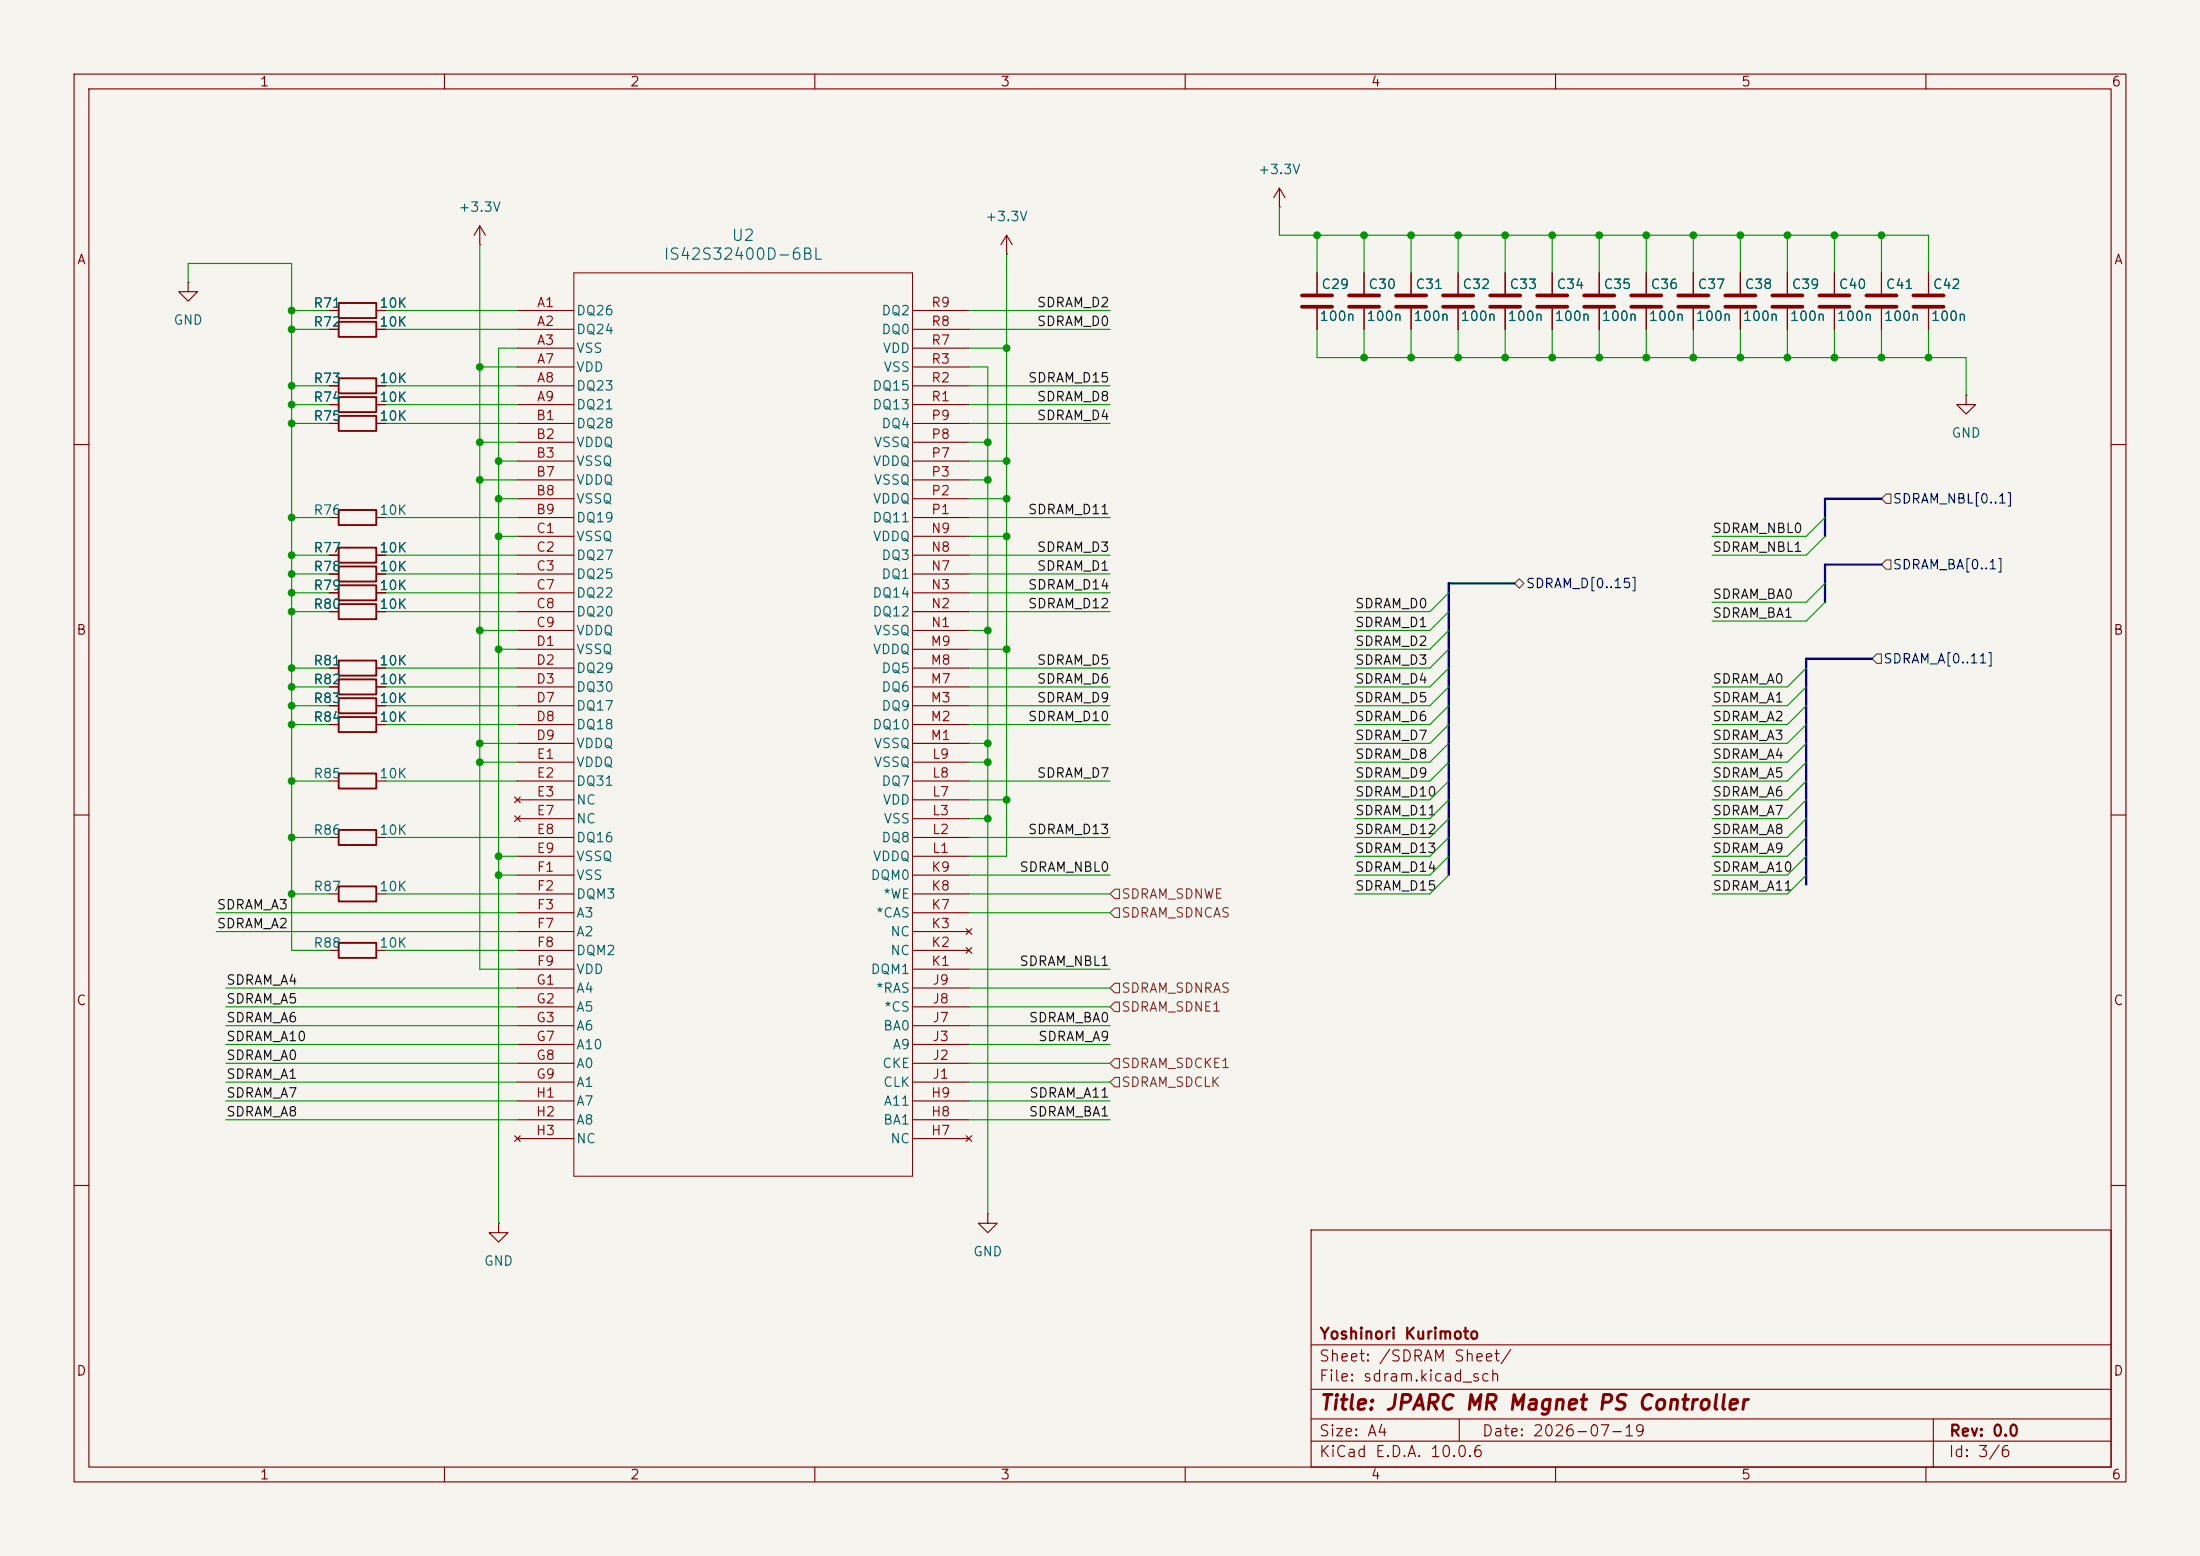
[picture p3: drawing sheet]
<svg xmlns="http://www.w3.org/2000/svg" width="297mm" height="210mm" viewBox="0 0 297 210" stroke-linecap="round" stroke-linejoin="round" font-family="sans-serif">
<path d="M0 0h297v210h-297z" fill="#f5f4ef" stroke="#f5f4ef" stroke-width=".14"/>
<g fill="none" stroke="#840000" stroke-width=".15">
<path d="M10 10h277v190h-277zM12 12h273v186h-273zM60 10v2M110 10v2M160 10v2M210 10v2M260 10v2M25.4 38.1v1.3h1.3l-1.3 1.2-1.3-1.2h1.3M25.4 38.1h.1M64.8 33h.1M64.8 30.5l-.8 1.3M64.8 30.5l.7 1.3"/>
<path d="M64.8 30.5v2.5M135.9 34.3h.1M135.9 31.8l-.8 1.2M135.9 31.8l.8 1.2M135.9 31.8v2.5M172.7 27.9h.1M172.7 25.4l-.7 1.3M172.7 25.4l.8 1.3M172.7 25.4v2.5M177.8 36.8v2.8M184.1 36.8v2.8M190.5 36.8v2.8"/>
<path d="M196.8 36.8v2.8M203.2 36.8v2.8M209.5 36.8v2.8M215.9 36.8v2.8M222.2 36.8v2.8M228.6 36.8v2.8M234.9 36.8v2.8M241.3 36.8v2.8M247.6 36.8v2.8M254 36.8v2.8M260.3 36.8v2.8M44.4 52.1h1.3"/>
<path d="M44.4 54.6h1.3M44.4 57.2h1.3M44.4 41.9h1.3M44.4 44.5h1.3M50.8 52.1h1.3M50.8 54.6h1.3M50.8 57.2h1.3M50.8 41.9h1.3M50.8 44.5h1.3M69.8 52.1h7.7M69.8 54.6h7.7M69.8 57.2h7.7"/>
<path d="M69.8 41.9h7.7M69.8 44.5h7.7M69.8 47h7.7M69.8 49.5h7.7M69.8 59.7h7.7M123.2 52.1h7.6M123.2 54.6h7.6M123.2 57.2h7.6M123.2 41.9h7.6M123.2 44.5h7.6M123.2 47h7.6M123.2 49.5h7.6"/>
<path d="M123.2 59.7h7.6M177.8 41.7v2.8M184.1 41.7v2.8M190.5 41.7v2.8M196.8 41.7v2.8M203.2 41.7v2.8M209.5 41.7v2.8M215.9 41.7v2.8M222.2 41.7v2.8M228.6 41.7v2.8M234.9 41.7v2.8M241.3 41.7v2.8"/>
<path d="M247.6 41.7v2.8M254 41.7v2.8M260.3 41.7v2.8M265.4 53.3v1.3h1.3l-1.3 1.3-1.2-1.3h1.2M265.4 53.3h.1M10 60h2M44.4 74.9h1.3M44.4 69.9h1.3M44.4 77.5h1.3M50.8 74.9h1.3M50.8 69.9h1.3M50.8 77.5h1.3"/>
<path d="M69.8 74.9h7.7M69.8 69.9h7.7M69.8 77.5h7.7M69.8 62.2h7.7M69.8 64.8h7.7M69.8 67.3h7.7M69.8 72.4h7.7M123.2 74.9h7.6M123.2 69.9h7.6M123.2 77.5h7.6M123.2 62.2h7.6M123.2 64.8h7.6"/>
<path d="M123.2 67.3h7.6M123.2 72.4h7.6M285 60h2M44.4 80h1.3M44.4 82.6h1.3M44.4 97.8h1.3M44.4 95.3h1.3M44.4 90.2h1.3M44.4 92.7h1.3M50.8 80h1.3M50.8 82.6h1.3M50.8 97.8h1.3"/>
<path d="M50.8 95.3h1.3M50.8 90.2h1.3M50.8 92.7h1.3M69.8 80h7.7M69.8 82.6h7.7M69.8 97.8h7.7M69.8 95.3h7.7M69.8 90.2h7.7M69.8 92.7h7.7M69.8 85.1h7.7M69.8 87.6h7.7M123.2 80h7.6"/>
<path d="M123.2 82.6h7.6M123.2 97.8h7.6M123.2 95.3h7.6M123.2 90.2h7.6M123.2 92.7h7.6M123.2 85.1h7.6M123.2 87.6h7.6M10 110h2M44.4 105.4h1.3M44.4 113h1.3M50.8 105.4h1.3M50.8 113h1.3"/>
<path d="M69.5 107.6l.7 .7M69.5 110.1l.7 .8M69.8 105.4h7.7M69.8 113h7.7M69.8 100.3h7.7M69.8 102.9h7.7M69.8 108h7.7M69.8 110.5h7.7M69.8 115.6h7.7M69.8 118.1h7.7M70.2 107.6l-.7 .7M70.2 110.1l-.7 .8"/>
<path d="M123.2 105.4h7.6M123.2 113h7.6M123.2 100.3h7.6M123.2 102.9h7.6M123.2 108h7.6M123.2 110.5h7.6M123.2 115.6h7.6M123.2 118.1h7.6M285 110h2M44.4 120.7h1.3M44.4 128.3h1.3M50.8 120.7h1.3"/>
<path d="M50.8 128.3h1.3M69.8 120.7h7.7M69.8 128.3h7.7M69.8 123.2h7.7M69.8 125.7h7.7M69.8 130.8h7.7M69.8 133.4h7.7M69.8 135.9h7.7M69.8 138.4h7.7M123.2 120.7h7.6M123.2 128.3h7.6M123.2 123.2h7.6"/>
<path d="M123.2 125.7h7.6M123.2 130.8h7.6M123.2 133.4h7.6M123.2 135.9h7.6M123.2 138.4h7.6M130.4 127.9l.8 .8M130.4 125.3l.8 .8M131.2 127.9l-.8 .8M131.2 125.3l-.8 .8M69.5 153.3l.7 .8M69.8 141h7.7M69.8 143.5h7.7"/>
<path d="M69.8 146.1h7.7M69.8 148.6h7.7M69.8 151.1h7.7M69.8 153.7h7.7M70.2 153.3l-.7 .8M123.2 141h7.6M123.2 143.5h7.6M123.2 146.1h7.6M123.2 148.6h7.6M123.2 151.1h7.6M123.2 153.7h7.6M130.4 153.3l.8 .8"/>
<path d="M131.2 153.3l-.8 .8M10 160h2M67.3 165.1v1.3h1.3l-1.3 1.2-1.3-1.2h1.3M67.3 165.1h.1M133.3 163.8v1.3h1.3l-1.3 1.3-1.2-1.3h1.2M133.3 163.8h.1M177 166h108v32h-108zM285 160h2M60 198v2M110 198v2M160 198v2M177 194.5h108"/>
<path d="M177 191.5h108M177 187.5h108M177 181.5h108M197 191.5v3M210 198v2M260 198v2M261 191.5v6.5"/>
</g>
<g fill="none" stroke="#840000" stroke-width=".25">
<path d="M45.7 51.1h5.1v2h-5.1zM45.7 53.6h5.1v2h-5.1zM45.7 56.1h5.1v2.1h-5.1zM45.7 43.4h5.1v2.1h-5.1zM45.7 40.9h5.1v2h-5.1zM45.7 73.9h5.1v2h-5.1zM45.7 79h5.1v2h-5.1zM45.7 68.8h5.1v2.1h-5.1zM45.7 76.5h5.1v2h-5.1zM45.7 81.5h5.1v2.1h-5.1zM45.7 96.8h5.1v2h-5.1zM45.7 94.2h5.1v2.1h-5.1z"/>
<path d="M45.7 89.2h5.1v2h-5.1zM45.7 91.7h5.1v2h-5.1zM45.7 119.6h5.1v2.1h-5.1zM45.7 104.4h5.1v2h-5.1zM45.7 112h5.1v2h-5.1zM45.7 127.3h5.1v2h-5.1z"/>
</g>
<g fill="none" stroke="#840000" stroke-width=".51">
<path d="M175.8 39.9h4M182.1 39.9h4.1M188.5 39.9h4M194.8 39.9h4.1M201.2 39.9h4M207.5 39.9h4.1M213.9 39.9h4M220.2 39.9h4.1M226.6 39.9h4M232.9 39.9h4.1M239.3 39.9h4M245.6 39.9h4.1"/>
<path d="M252 39.9h4M258.3 39.9h4.1M175.8 41.4h4M182.1 41.4h4.1M188.5 41.4h4M194.8 41.4h4.1M201.2 41.4h4M207.5 41.4h4.1M213.9 41.4h4M220.2 41.4h4.1M226.6 41.4h4M232.9 41.4h4.1"/>
<path d="M239.3 41.4h4M245.6 41.4h4.1M252 41.4h4M258.3 41.4h4.1"/>
</g>
<path d="M77.5 36.8h45.7v122h-45.7z" fill="none" stroke="#840000" stroke-width=".14"/>
<path d="M204.5 78.7l.6-.6 .6 .6-.6 .7zM254.6 66.7h.7v1.2h-.7l-.6-.6zM254.6 75.6h.7v1.2h-.7l-.6-.6zM253.4 88.3h.6v1.2h-.6l-.7-.6zM150.5 135.3h.6v1.2h-.6l-.6-.6zM150.5 132.7h.6v1.3h-.6l-.6-.6zM150.5 122.6h.6v1.2h-.6l-.6-.6zM150.5 120h.6v1.3h-.6l-.6-.6zM150.5 145.4h.6v1.3h-.6l-.6-.6zM150.5 142.9h.6v1.2h-.6l-.6-.6z" fill="none" stroke="#725600" stroke-width=".15"/>
<path d="M204.5 78.7h-8.9v39.4M254 76.2h-7.6v5.1M254 67.3h-7.6v5.1M252.7 88.9h-8.9v30.5" fill="none" stroke="#000084" stroke-width=".3"/>
<g fill="none" stroke="#009600" stroke-width=".15">
<path d="M25.4 38.1v-2.5h14v92.7h5M64.8 33v97.8h5M135.9 34.3v81.3h-5.1M172.7 27.9v3.9h87.6v5M177.8 31.8v5M184.1 31.8v5M190.5 31.8v5M196.8 31.8v5M203.2 31.8v5M209.5 31.8v5M215.9 31.8v5M222.2 31.8v5"/>
<path d="M228.6 31.8v5M234.9 31.8v5M241.3 31.8v5M247.6 31.8v5M254 31.8v5M39.4 54.6h5M39.4 41.9h5M39.4 52.1h5M39.4 57.2h5M39.4 44.5h5M52.1 54.6h17.7M52.1 41.9h17.7"/>
<path d="M52.1 52.1h17.7M52.1 57.2h17.7M52.1 44.5h17.7M64.8 49.5h5M64.8 59.7h5M69.8 47h-2.5v118.1M130.8 54.6h19.1M130.8 49.5h2.5v114.3M130.8 41.9h19.1M130.8 52.1h19.1M130.8 57.2h19.1M130.8 59.7h2.5"/>
<path d="M130.8 44.5h19.1M130.8 47h5.1M177.8 44.5v3.8h87.6v5M184.1 44.5v3.8M190.5 44.5v3.8M196.8 44.5v3.8M203.2 44.5v3.8M209.5 44.5v3.8M215.9 44.5v3.8M222.2 44.5v3.8M228.6 44.5v3.8M234.9 44.5v3.8"/>
<path d="M241.3 44.5v3.8M247.6 44.5v3.8M254 44.5v3.8M260.3 44.5v3.8M39.4 77.5h5M39.4 74.9h5M39.4 69.9h5M52.1 77.5h17.7M52.1 74.9h17.7M52.1 69.9h17.7M64.8 64.8h5M67.3 72.4h2.5"/>
<path d="M67.3 67.3h2.5M67.3 62.2h2.5M130.8 77.5h19.1M130.8 74.9h19.1M130.8 69.9h19.1M130.8 72.4h5.1M130.8 64.8h2.5M130.8 67.3h5.1M130.8 62.2h5.1M246.4 72.4l-2.6 2.5h-12.7M246.4 69.9l-2.6 2.5h-12.7M246.4 78.7l-2.6 2.6h-12.7"/>
<path d="M39.4 82.6h5M39.4 95.3h5M39.4 80h5M39.4 97.8h5M39.4 92.7h5M39.4 90.2h5M52.1 82.6h17.7M52.1 95.3h17.7M52.1 80h17.7M52.1 97.8h17.7M52.1 92.7h17.7M52.1 90.2h17.7"/>
<path d="M64.8 85.1h5M67.3 87.6h2.5M130.8 87.6h5.1M130.8 82.6h19.1M130.8 95.3h19.1M130.8 80h19.1M130.8 97.8h19.1M130.8 92.7h19.1M130.8 90.2h19.1M130.8 85.1h2.5M195.6 85.1l-2.6 2.5h-10.1M195.6 80l-2.6 2.6h-10.1"/>
<path d="M195.6 92.7l-2.6 2.6h-10.1M195.6 95.3l-2.6 2.5h-10.1M195.6 90.2l-2.6 2.5h-10.1M195.6 87.6l-2.6 2.6h-10.1M195.6 97.8l-2.6 2.5h-10.1M195.6 82.6l-2.6 2.5h-10.1M243.8 92.7l-2.5 2.6h-10.2M243.8 95.3l-2.5 2.5h-10.2M243.8 90.2l-2.5 2.5h-10.2M243.8 97.8l-2.5 2.5h-10.2M246.4 81.3l-2.6 2.5h-12.7M39.4 105.4h5"/>
<path d="M39.4 113h5M52.1 105.4h17.7M52.1 113h17.7M64.8 102.9h5M64.8 100.3h5M67.3 115.6h2.5M67.3 118.1h2.5M130.8 102.9h2.5M130.8 105.4h19.1M130.8 113h19.1M130.8 118.1h19.1M130.8 100.3h2.5"/>
<path d="M130.8 108h5.1M130.8 110.5h2.5M195.6 100.3l-2.6 2.6h-10.1M195.6 102.9l-2.6 2.5h-10.1M195.6 113l-2.6 2.6h-10.1M195.6 110.5l-2.6 2.5h-10.1M195.6 115.6l-2.6 2.5h-10.1M195.6 118.1l-2.6 2.6h-10.1M195.6 105.4l-2.6 2.6h-10.1M195.6 108l-2.6 2.5h-10.1M243.8 100.3l-2.5 2.6h-10.2M243.8 102.9l-2.5 2.5h-10.2"/>
<path d="M243.8 113l-2.5 2.6h-10.2M243.8 110.5l-2.5 2.5h-10.2M243.8 115.6l-2.5 2.5h-10.2M243.8 118.1l-2.5 2.6h-10.2M243.8 105.4l-2.5 2.6h-10.2M243.8 108l-2.5 2.5h-10.2M29.2 125.7h40.6M29.2 123.2h40.6M30.5 138.4h39.3M30.5 135.9h39.3M30.5 133.4h39.3M39.4 120.7h5"/>
<path d="M52.1 120.7h17.7M52.1 128.3h17.7M130.8 138.4h19.1M130.8 135.9h19.1M130.8 130.8h19.1M130.8 120.7h19.1M130.8 133.4h19.1M130.8 123.2h19.1M30.5 146.1h39.3M30.5 148.6h39.3M30.5 143.5h39.3M30.5 151.1h39.3"/>
<path d="M30.5 141h39.3M130.8 146.1h19.1M130.8 148.6h19.1M130.8 143.5h19.1M130.8 151.1h19.1M130.8 141h19.1"/>
</g>
<g fill="#009600" stroke="#009600" stroke-width=".14">
<circle cx="228.6" cy="48.3" r=".46"/>
<circle cx="222.2" cy="48.3" r=".46"/>
<circle cx="254" cy="31.8" r=".46"/>
<circle cx="222.2" cy="31.8" r=".46"/>
<circle cx="228.6" cy="31.8" r=".46"/>
<circle cx="241.3" cy="31.8" r=".46"/>
<circle cx="234.9" cy="31.8" r=".46"/>
<circle cx="241.3" cy="48.3" r=".46"/>
<circle cx="234.9" cy="48.3" r=".46"/>
<circle cx="247.6" cy="31.8" r=".46"/>
<circle cx="203.2" cy="48.3" r=".46"/>
<circle cx="196.8" cy="48.3" r=".46"/>
<circle cx="209.5" cy="31.8" r=".46"/>
<circle cx="215.9" cy="48.3" r=".46"/>
<circle cx="209.5" cy="48.3" r=".46"/>
<circle cx="196.8" cy="31.8" r=".46"/>
<circle cx="203.2" cy="31.8" r=".46"/>
<circle cx="215.9" cy="31.8" r=".46"/>
<circle cx="254" cy="48.3" r=".46"/>
<circle cx="247.6" cy="48.3" r=".46"/>
<circle cx="260.3" cy="48.3" r=".46"/>
<circle cx="184.1" cy="31.8" r=".46"/>
<circle cx="190.5" cy="31.8" r=".46"/>
<circle cx="184.1" cy="48.3" r=".46"/>
<circle cx="190.5" cy="48.3" r=".46"/>
<circle cx="177.8" cy="31.8" r=".46"/>
<circle cx="133.3" cy="100.3" r=".46"/>
<circle cx="133.3" cy="102.9" r=".46"/>
<circle cx="133.3" cy="110.5" r=".46"/>
<circle cx="135.9" cy="108" r=".46"/>
<circle cx="135.9" cy="87.6" r=".46"/>
<circle cx="133.3" cy="85.1" r=".46"/>
<circle cx="39.4" cy="57.2" r=".46"/>
<circle cx="39.4" cy="44.5" r=".46"/>
<circle cx="39.4" cy="41.9" r=".46"/>
<circle cx="39.4" cy="52.1" r=".46"/>
<circle cx="39.4" cy="54.6" r=".46"/>
<circle cx="39.4" cy="90.2" r=".46"/>
<circle cx="39.4" cy="80" r=".46"/>
<circle cx="39.4" cy="82.6" r=".46"/>
<circle cx="64.8" cy="100.3" r=".46"/>
<circle cx="39.4" cy="95.3" r=".46"/>
<circle cx="39.4" cy="92.7" r=".46"/>
<circle cx="67.3" cy="118.1" r=".46"/>
<circle cx="67.3" cy="115.6" r=".46"/>
<circle cx="39.4" cy="97.8" r=".46"/>
<circle cx="64.8" cy="102.9" r=".46"/>
<circle cx="39.4" cy="113" r=".46"/>
<circle cx="39.4" cy="105.4" r=".46"/>
<circle cx="39.4" cy="120.7" r=".46"/>
<circle cx="67.3" cy="67.3" r=".46"/>
<circle cx="133.3" cy="64.8" r=".46"/>
<circle cx="64.8" cy="64.8" r=".46"/>
<circle cx="67.3" cy="62.2" r=".46"/>
<circle cx="64.8" cy="49.5" r=".46"/>
<circle cx="64.8" cy="59.7" r=".46"/>
<circle cx="133.3" cy="59.7" r=".46"/>
<circle cx="135.9" cy="62.2" r=".46"/>
<circle cx="135.9" cy="67.3" r=".46"/>
<circle cx="135.9" cy="72.4" r=".46"/>
<circle cx="135.9" cy="47" r=".46"/>
<circle cx="67.3" cy="72.4" r=".46"/>
<circle cx="64.8" cy="85.1" r=".46"/>
<circle cx="39.4" cy="77.5" r=".46"/>
<circle cx="67.3" cy="87.6" r=".46"/>
<circle cx="39.4" cy="74.9" r=".46"/>
<circle cx="39.4" cy="69.9" r=".46"/>
</g>
<text font-size="2" fill="#840000" x="178" y="190.8">Title: JPARC MR Magnet PS Controller</text>
<g font-size="1.5" fill="#006464">
<text x="89.5" y="35.4">IS42S32400D-6BL</text>
<text x="98.7" y="32.9">U2</text>
</g>
<g font-size="1.5" fill="#840000">
<text x="178" y="184.1">Sheet: /SDRAM Sheet/</text>
<text x="178" y="181.1">Yoshinori Kurimoto</text>
<text x="178" y="186.8">File: sdram.kicad_sch</text>
<text x="178" y="197">KiCad E.D.A. 10.0.6</text>
<text x="178" y="194.2">Size: A4</text>
<text x="200" y="194.2">Date: 2026-07-19</text>
<text x="263" y="197">Id: 3/6</text>
<text x="263" y="194.2">Rev: 0.0</text>
</g>
<g font-size="1.3" fill="#840000">
<text x="35" y="12">1</text>
<text x="85" y="12">2</text>
<text x="135" y="12">3</text>
<text x="185" y="12">4</text>
<text x="235" y="12">5</text>
<text x="285" y="12">6</text>
<text x="10.3" y="36">A</text>
<text x="285.3" y="36">A</text>
<text x="10.2" y="86">B</text>
<text x="285.2" y="86">B</text>
<text x="10.2" y="136">C</text>
<text x="285.2" y="136">C</text>
<text x="10.2" y="186">D</text>
<text x="285.2" y="186">D</text>
<text x="35" y="200">1</text>
<text x="85" y="200">2</text>
<text x="135" y="200">3</text>
<text x="185" y="200">4</text>
<text x="235" y="200">5</text>
<text x="285" y="200">6</text>
</g>
<g font-size="1.3" fill="#006464">
<text x="169.8" y="23.8">+3.3V</text>
<text x="61.8" y="28.9">+3.3V</text>
<text x="132.9" y="30.2">+3.3V</text>
<text x="42.2" y="41.9">R71</text>
<text x="51.1" y="41.9">10K</text>
<text x="178.3" y="39.3">C29</text>
<text x="184.6" y="39.3">C30</text>
<text x="191" y="39.3">C31</text>
<text x="197.3" y="39.3">C32</text>
<text x="203.7" y="39.3">C33</text>
<text x="210" y="39.3">C34</text>
<text x="216.4" y="39.3">C35</text>
<text x="222.7" y="39.3">C36</text>
<text x="229.1" y="39.3">C37</text>
<text x="235.4" y="39.3">C38</text>
<text x="241.8" y="39.3">C39</text>
<text x="248.1" y="39.3">C40</text>
<text x="254.5" y="39.3">C41</text>
<text x="260.8" y="39.3">C42</text>
<text x="23.3" y="44.1">GND</text>
<text x="42.2" y="44.4">R72</text>
<text x="51.1" y="44.4">10K</text>
<text x="77.7" y="42.9">DQ26</text>
<text x="77.7" y="45.4">DQ24</text>
<text x="77.7" y="48">VSS</text>
<text x="118.9" y="45.4">DQ0</text>
<text x="118.9" y="42.9">DQ2</text>
<text x="119.1" y="48">VDD</text>
<text x="178" y="43.6">100n</text>
<text x="184.4" y="43.6">100n</text>
<text x="190.7" y="43.6">100n</text>
<text x="197.1" y="43.6">100n</text>
<text x="203.4" y="43.6">100n</text>
<text x="209.8" y="43.6">100n</text>
<text x="216.1" y="43.6">100n</text>
<text x="222.5" y="43.6">100n</text>
<text x="228.8" y="43.6">100n</text>
<text x="235.2" y="43.6">100n</text>
<text x="241.5" y="43.6">100n</text>
<text x="247.9" y="43.6">100n</text>
<text x="254.2" y="43.6">100n</text>
<text x="260.6" y="43.6">100n</text>
<text x="42.2" y="52">R73</text>
<text x="51.1" y="52">10K</text>
<text x="77.7" y="50.5">VDD</text>
<text x="77.7" y="53">DQ23</text>
<text x="117.7" y="53">DQ15</text>
<text x="119.2" y="50.5">VSS</text>
<text x="42.2" y="54.6">R74</text>
<text x="42.2" y="57.1">R75</text>
<text x="51.1" y="54.6">10K</text>
<text x="51.1" y="57.1">10K</text>
<text x="77.7" y="55.6">DQ21</text>
<text x="77.7" y="58.1">DQ28</text>
<text x="117.7" y="55.6">DQ13</text>
<text x="118.9" y="58.1">DQ4</text>
<text x="263.4" y="59.4">GND</text>
<text x="77.7" y="60.7">VDDQ</text>
<text x="77.7" y="63.2">VSSQ</text>
<text x="77.7" y="65.7">VDDQ</text>
<text x="117.7" y="63.2">VDDQ</text>
<text x="117.9" y="65.7">VSSQ</text>
<text x="117.9" y="60.7">VSSQ</text>
<text x="42.2" y="69.8">R76</text>
<text x="51.1" y="69.8">10K</text>
<text x="77.7" y="68.3">VSSQ</text>
<text x="77.7" y="70.8">DQ19</text>
<text x="117.7" y="70.8">DQ11</text>
<text x="117.7" y="68.3">VDDQ</text>
<text x="42.2" y="74.9">R77</text>
<text x="42.2" y="77.4">R78</text>
<text x="51.1" y="74.9">10K</text>
<text x="51.1" y="77.4">10K</text>
<text x="77.7" y="73.4">VSSQ</text>
<text x="77.7" y="75.9">DQ27</text>
<text x="117.7" y="73.4">VDDQ</text>
<text x="118.9" y="75.9">DQ3</text>
<text x="42.2" y="80">R79</text>
<text x="42.2" y="82.5">R80</text>
<text x="51.1" y="80">10K</text>
<text x="51.1" y="82.5">10K</text>
<text x="77.7" y="78.4">DQ25</text>
<text x="77.7" y="81">DQ22</text>
<text x="77.7" y="83.5">DQ20</text>
<text x="117.7" y="83.5">DQ12</text>
<text x="117.7" y="81">DQ14</text>
<text x="118.9" y="78.4">DQ1</text>
<text x="77.7" y="86.1">VDDQ</text>
<text x="77.7" y="88.6">VSSQ</text>
<text x="117.7" y="88.6">VDDQ</text>
<text x="117.9" y="86.1">VSSQ</text>
<text x="42.2" y="95.2">R83</text>
<text x="42.2" y="90.1">R81</text>
<text x="42.2" y="92.7">R82</text>
<text x="51.1" y="95.2">10K</text>
<text x="51.1" y="90.1">10K</text>
<text x="51.1" y="92.7">10K</text>
<text x="77.7" y="91.1">DQ29</text>
<text x="77.7" y="93.7">DQ30</text>
<text x="118.9" y="93.7">DQ6</text>
<text x="118.9" y="91.1">DQ5</text>
<text x="42.2" y="97.7">R84</text>
<text x="51.1" y="97.7">10K</text>
<text x="77.7" y="96.2">DQ17</text>
<text x="77.7" y="98.8">DQ18</text>
<text x="77.7" y="101.3">VDDQ</text>
<text x="117.7" y="98.8">DQ10</text>
<text x="117.9" y="101.3">VSSQ</text>
<text x="118.9" y="96.2">DQ9</text>
<text x="42.2" y="105.4">R85</text>
<text x="51.1" y="105.4">10K</text>
<text x="77.7" y="103.8">VDDQ</text>
<text x="77.7" y="106.4">DQ31</text>
<text x="117.9" y="103.8">VSSQ</text>
<text x="118.9" y="106.4">DQ7</text>
<text x="42.2" y="113">R86</text>
<text x="51.1" y="113">10K</text>
<text x="77.7" y="108.9">NC</text>
<text x="77.7" y="111.5">NC</text>
<text x="77.7" y="114">DQ16</text>
<text x="118.9" y="114">DQ8</text>
<text x="119.1" y="108.9">VDD</text>
<text x="119.2" y="111.5">VSS</text>
<text x="77.7" y="116.5">VSSQ</text>
<text x="77.7" y="119.1">VSS</text>
<text x="117.4" y="119.1">DQM0</text>
<text x="117.7" y="116.5">VDDQ</text>
<text x="42.2" y="120.6">R87</text>
<text x="51.1" y="120.6">10K</text>
<text x="77.7" y="121.6">DQM3</text>
<text x="77.7" y="124.2">A3</text>
<text x="118.2" y="124.2">*CAS</text>
<text x="119.1" y="121.6">*WE</text>
<text x="42.2" y="128.2">R88</text>
<text x="51.1" y="128.2">10K</text>
<text x="77.7" y="126.7">A2</text>
<text x="77.7" y="129.2">DQM2</text>
<text x="77.7" y="131.8">VDD</text>
<text x="117.4" y="131.8">DQM1</text>
<text x="120.1" y="129.2">NC</text>
<text x="120.1" y="126.7">NC</text>
<text x="77.7" y="134.3">A4</text>
<text x="77.7" y="136.9">A5</text>
<text x="118.2" y="134.3">*RAS</text>
<text x="119.3" y="136.9">*CS</text>
<text x="77.7" y="139.4">A6</text>
<text x="77.7" y="141.9">A10</text>
<text x="119.1" y="139.4">BA0</text>
<text x="120.4" y="141.9">A9</text>
<text x="77.7" y="144.5">A0</text>
<text x="77.7" y="147">A1</text>
<text x="77.7" y="149.6">A7</text>
<text x="119" y="144.5">CKE</text>
<text x="119.1" y="147">CLK</text>
<text x="119.2" y="149.6">A11</text>
<text x="77.7" y="152.1">A8</text>
<text x="77.7" y="154.6">NC</text>
<text x="119.1" y="152.1">BA1</text>
<text x="120.1" y="154.6">NC</text>
<text x="65.2" y="171.1">GND</text>
<text x="131.3" y="169.9">GND</text>
</g>
<g font-size="1.3" fill="#a90000">
<text x="72.4" y="41.8">A1</text>
<text x="125.6" y="41.8">R9</text>
<text x="72.4" y="44.3">A2</text>
<text x="72.4" y="46.9">A3</text>
<text x="125.6" y="46.9">R7</text>
<text x="125.6" y="44.3">R8</text>
<text x="72.4" y="49.4">A7</text>
<text x="72.4" y="51.9">A8</text>
<text x="125.6" y="51.9">R2</text>
<text x="125.6" y="49.4">R3</text>
<text x="72.3" y="57">B1</text>
<text x="72.3" y="59.6">B2</text>
<text x="72.4" y="54.5">A9</text>
<text x="125.6" y="59.6">P8</text>
<text x="125.6" y="57">P9</text>
<text x="125.6" y="54.5">R1</text>
<text x="72.3" y="62.1">B3</text>
<text x="72.3" y="64.6">B7</text>
<text x="125.6" y="64.6">P3</text>
<text x="125.6" y="62.1">P7</text>
<text x="72.3" y="67.2">B8</text>
<text x="72.3" y="69.7">B9</text>
<text x="125.6" y="69.7">P1</text>
<text x="125.6" y="67.2">P2</text>
<text x="72.3" y="72.3">C1</text>
<text x="72.3" y="74.8">C2</text>
<text x="72.3" y="77.3">C3</text>
<text x="125.6" y="77.3">N7</text>
<text x="125.6" y="74.8">N8</text>
<text x="125.6" y="72.3">N9</text>
<text x="72.3" y="79.9">C7</text>
<text x="72.3" y="82.4">C8</text>
<text x="125.6" y="82.4">N2</text>
<text x="125.6" y="79.9">N3</text>
<text x="72.3" y="85">C9</text>
<text x="72.3" y="87.5">D1</text>
<text x="125.5" y="87.5">M9</text>
<text x="125.6" y="85">N1</text>
<text x="72.3" y="90">D2</text>
<text x="72.3" y="92.6">D3</text>
<text x="72.3" y="95.1">D7</text>
<text x="125.5" y="95.1">M3</text>
<text x="125.5" y="92.6">M7</text>
<text x="125.5" y="90">M8</text>
<text x="72.3" y="97.7">D8</text>
<text x="72.3" y="100.2">D9</text>
<text x="125.5" y="100.2">M1</text>
<text x="125.5" y="97.7">M2</text>
<text x="72.4" y="102.7">E1</text>
<text x="72.4" y="105.3">E2</text>
<text x="72.4" y="107.8">E3</text>
<text x="125.8" y="107.8">L7</text>
<text x="125.8" y="105.3">L8</text>
<text x="125.8" y="102.7">L9</text>
<text x="72.4" y="110.4">E7</text>
<text x="72.4" y="112.9">E8</text>
<text x="125.8" y="112.9">L2</text>
<text x="125.8" y="110.4">L3</text>
<text x="72.4" y="115.4">E9</text>
<text x="72.4" y="118">F1</text>
<text x="125.6" y="118">K9</text>
<text x="125.8" y="115.4">L1</text>
<text x="72.4" y="120.5">F2</text>
<text x="72.4" y="123.1">F3</text>
<text x="72.4" y="125.6">F7</text>
<text x="125.6" y="125.6">K3</text>
<text x="125.6" y="123.1">K7</text>
<text x="125.6" y="120.5">K8</text>
<text x="72.4" y="128.1">F8</text>
<text x="72.4" y="130.7">F9</text>
<text x="125.6" y="130.7">K1</text>
<text x="125.6" y="128.1">K2</text>
<text x="72.3" y="133.2">G1</text>
<text x="72.3" y="135.8">G2</text>
<text x="125.8" y="135.8">J8</text>
<text x="125.8" y="133.2">J9</text>
<text x="72.3" y="138.3">G3</text>
<text x="72.3" y="140.8">G7</text>
<text x="72.3" y="143.4">G8</text>
<text x="125.8" y="143.4">J2</text>
<text x="125.8" y="140.8">J3</text>
<text x="125.8" y="138.3">J7</text>
<text x="72.3" y="148.5">H1</text>
<text x="72.3" y="145.9">G9</text>
<text x="125.6" y="148.5">H9</text>
<text x="125.8" y="145.9">J1</text>
<text x="72.3" y="151">H2</text>
<text x="72.3" y="153.5">H3</text>
<text x="125.6" y="153.5">H7</text>
<text x="125.6" y="151">H8</text>
</g>
<g font-size="1.3" fill="#0f0f0f">
<text x="139.9" y="41.8">SDRAM_D2</text>
<text x="139.9" y="44.3">SDRAM_D0</text>
<text x="138.7" y="51.9">SDRAM_D15</text>
<text x="139.9" y="57">SDRAM_D4</text>
<text x="139.9" y="54.5">SDRAM_D8</text>
<text x="138.7" y="69.7">SDRAM_D11</text>
<text x="139.9" y="74.8">SDRAM_D3</text>
<text x="139.9" y="77.3">SDRAM_D1</text>
<text x="231.1" y="74.8">SDRAM_NBL1</text>
<text x="231.1" y="72.3">SDRAM_NBL0</text>
<text x="138.7" y="79.9">SDRAM_D14</text>
<text x="138.7" y="82.4">SDRAM_D12</text>
<text x="182.9" y="82.4">SDRAM_D0</text>
<text x="231.1" y="81.2">SDRAM_BA0</text>
<text x="231.1" y="83.7">SDRAM_BA1</text>
<text x="182.9" y="85">SDRAM_D1</text>
<text x="182.9" y="87.5">SDRAM_D2</text>
<text x="139.9" y="90">SDRAM_D5</text>
<text x="139.9" y="92.6">SDRAM_D6</text>
<text x="139.9" y="95.1">SDRAM_D9</text>
<text x="182.9" y="90">SDRAM_D3</text>
<text x="182.9" y="92.6">SDRAM_D4</text>
<text x="182.9" y="95.1">SDRAM_D5</text>
<text x="231.1" y="95.1">SDRAM_A1</text>
<text x="231.1" y="92.6">SDRAM_A0</text>
<text x="138.7" y="97.7">SDRAM_D10</text>
<text x="182.9" y="100.2">SDRAM_D7</text>
<text x="182.9" y="97.7">SDRAM_D6</text>
<text x="231.1" y="97.7">SDRAM_A2</text>
<text x="231.1" y="100.2">SDRAM_A3</text>
<text x="139.9" y="105.3">SDRAM_D7</text>
<text x="182.9" y="102.7">SDRAM_D8</text>
<text x="182.9" y="105.3">SDRAM_D9</text>
<text x="182.9" y="107.8">SDRAM_D10</text>
<text x="231.1" y="102.7">SDRAM_A4</text>
<text x="231.1" y="105.3">SDRAM_A5</text>
<text x="231.1" y="107.8">SDRAM_A6</text>
<text x="138.7" y="112.9">SDRAM_D13</text>
<text x="182.9" y="112.9">SDRAM_D12</text>
<text x="182.9" y="110.4">SDRAM_D11</text>
<text x="231.1" y="112.9">SDRAM_A8</text>
<text x="231.1" y="110.4">SDRAM_A7</text>
<text x="137.5" y="118">SDRAM_NBL0</text>
<text x="182.9" y="115.4">SDRAM_D13</text>
<text x="182.9" y="118">SDRAM_D14</text>
<text x="231.1" y="115.4">SDRAM_A9</text>
<text x="231.1" y="118">SDRAM_A10</text>
<text x="29.2" y="123.1">SDRAM_A3</text>
<text x="29.2" y="125.6">SDRAM_A2</text>
<text x="182.9" y="120.5">SDRAM_D15</text>
<text x="231.1" y="120.5">SDRAM_A11</text>
<text x="137.5" y="130.7">SDRAM_NBL1</text>
<text x="30.5" y="133.2">SDRAM_A4</text>
<text x="30.5" y="135.8">SDRAM_A5</text>
<text x="30.5" y="140.8">SDRAM_A10</text>
<text x="30.5" y="143.4">SDRAM_A0</text>
<text x="30.5" y="138.3">SDRAM_A6</text>
<text x="138.8" y="138.3">SDRAM_BA0</text>
<text x="140.1" y="140.8">SDRAM_A9</text>
<text x="30.5" y="145.9">SDRAM_A1</text>
<text x="30.5" y="148.5">SDRAM_A7</text>
<text x="138.9" y="148.5">SDRAM_A11</text>
<text x="30.5" y="151">SDRAM_A8</text>
<text x="138.8" y="151">SDRAM_BA1</text>
</g>
<g font-size="1.3" fill="#000084">
<text x="255.4" y="68.3">SDRAM_NBL[0..1]</text>
<text x="255.4" y="77.2">SDRAM_BA[0..1]</text>
<text x="205.9" y="79.7">SDRAM_D[0..15]</text>
<text x="254.2" y="89.9">SDRAM_A[0..11]</text>
</g>
<g font-size="1.3" fill="#725600">
<text x="151.3" y="124.2">SDRAM_SDNCAS</text>
<text x="151.3" y="121.6">SDRAM_SDNWE</text>
<text x="151.3" y="136.9">SDRAM_SDNE1</text>
<text x="151.3" y="134.3">SDRAM_SDNRAS</text>
<text x="151.3" y="147">SDRAM_SDCLK</text>
<text x="151.3" y="144.5">SDRAM_SDCKE1</text>
</g>
</svg>
